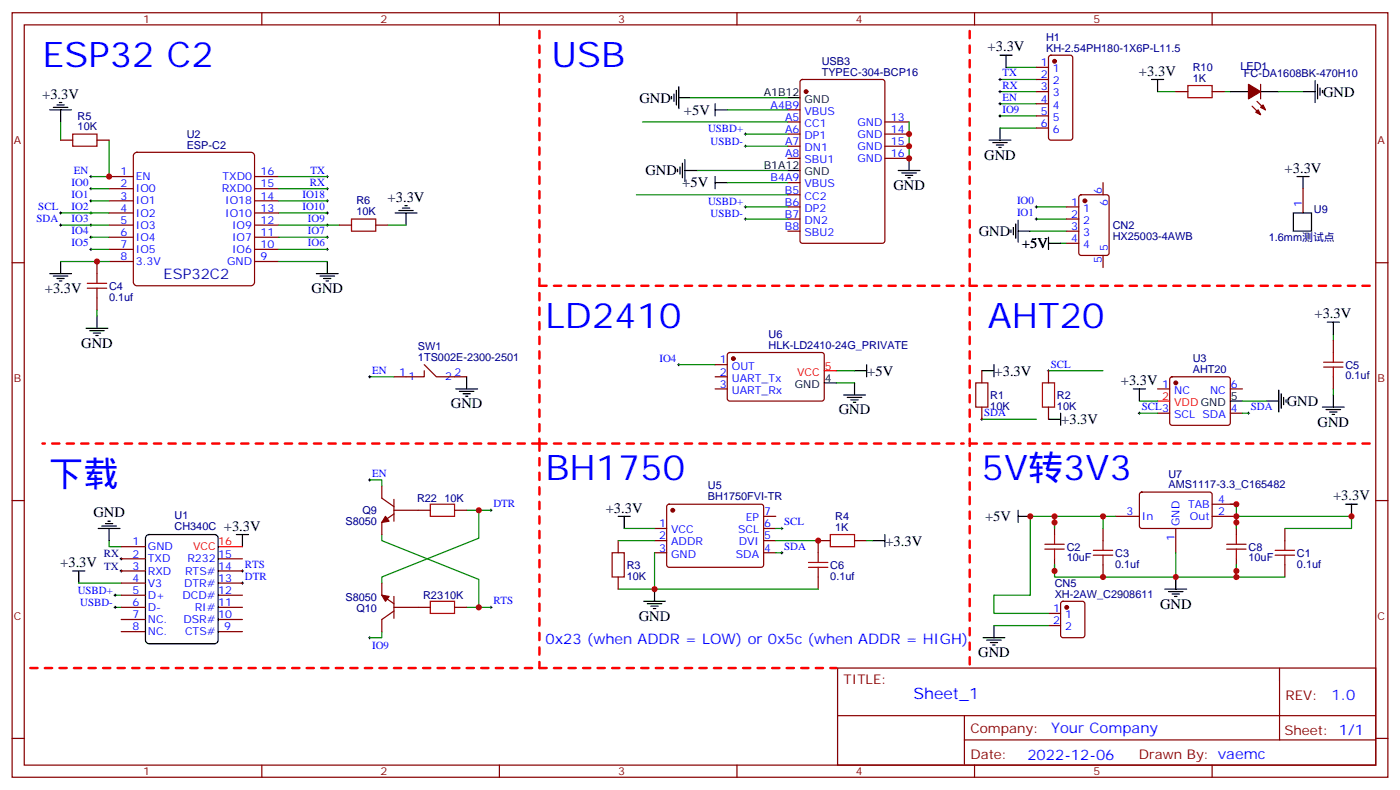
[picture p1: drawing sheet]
<svg xmlns="http://www.w3.org/2000/svg" width="407mm" height="230mm" viewBox="0 0 407 230" stroke-linecap="round" stroke-linejoin="round" font-family="sans-serif">
<g fill="none" stroke="#870000" stroke-width=".35">
<path d="M3.5 3.7h400.4v222.3h-400.4zM7.1 7.2h393.3v215.2h-393.3zM76.2 3.7v3.5M145.3 3.7v3.5M214.5 3.7v3.5M283.6 3.7v3.5M301.6 19.6h3.6M305.4 16.3l.5-.2h5.6l.7 .4v23.5l-.5 .7h-5.8l-.7-.4v-23.5zM352.8 3.7v3.5M229.3 39h3.5M229.3 35.5h3.5M229.3 31.9h3.5"/>
<path d="M233.1 23.3l.4-.2h23.3l.7 .4v46.5l-.4 .7h-23.6l-.6-.4-.1-46.5zM257.5 39h7.1M257.5 35.5h7.1M301.6 23.1h3.6M301.6 26.6h3.6M301.6 30.2h3.6M301.6 33.7h3.6M301.6 37.2h3.6M342.2 26.6h3.5M352.8 26.6h3.5M364.4 30.9l2.5 2.4M365.8 29.5l2.5 2.4"/>
<path d="M366.9 24.5v4.3M17.6 40.7h3.6M28.2 40.7h3.5M31.7 51.3h7.1M31.7 54.9h7.1M31.7 58.4h7.1M39 44.7l.9-.4h33.1l.9 .4 .2 .6v36.7l-.5 .9-.6 .2h-33.1l-.9-.5-.2-.6v-36.7zM74.1 51.3h7M74.1 54.9h7M74.1 58.4h7M229.3 46h3.5M229.3 42.5h3.5"/>
<path d="M229.3 56.6h3.5M229.3 53.1h3.5M257.5 46h7.1M257.5 42.5h7.1M314.2 56.8l.5-.2h7.4l.6 .5 .1 16.5-.5 .6-7.6 .1-.7-.5v-16.5zM321 53.1v3.5M379.2 54.9v7M3.5 76.4h3.6M28.2 76v3.6M31.7 61.9h7.1M31.7 65.4h7.1M31.7 69h7.1"/>
<path d="M31.7 72.5h7.1M31.7 76h7.1M74.1 61.9h7M74.1 65.4h7M74.1 69h7M74.1 72.5h7M74.1 76h7M98.8 65.4h3.5M109.4 65.4h3.5M229.3 60.1h3.5M229.3 63.7h3.5M229.3 67.2h3.5"/>
<path d="M310.4 60.1h3.6M310.4 63.7h3.6M310.4 67.2h3.6M310.4 70.7h3.6M321 74.3v3.5M400.4 76.4h3.5M28.2 86.6v3.5M388.1 99v3.5M123.5 107.8v1.7h-8.8M123.5 106l3.5 3.5h8.8M208.1 109.5h3.6M208.1 113.1h3.6"/>
<path d="M208.1 106h3.6M211.9 102.7l.5-.2h27.1l.4 .7-.1 13-.6 .4-27.1-.1-.4-.6v-12.7zM285.8 107.8v3.5M285.8 118.4v3.5M305.2 107.8v3.5M305.2 118.4v3.5M336.9 113.1h3.5M340.7 109.7l.4-.2h16.3l.5 .2 .2 .5v12.7l-.3 .5-.4 .2h-16.3l-.5-.2-.2-.5v-12.7zM358.1 113.1h3.5M388.1 109.5v3.6M336.9 120.1h3.5M358.1 120.1h3.5"/>
<path d="M3.5 145.5h3.6M35.3 158.9h7M111.1 141.3v3.5l3.6 2.5M114.7 148.3h10.5M114.7 149.4l-3.6 2.5v3.5M114.7 145.2v6.3M132.3 148.3h3.5M179.9 157.2v3.5M190.5 153.6h3.5M190.5 157.2h3.5M194.3 146.8l.4-.2h27.1l.4 .7v17.2l-.7 .4h-27l-.5-.7v-16.9zM222.2 150.1h3.6"/>
<path d="M222.2 153.6h3.6M222.2 157.2h3.6M241.7 157.2h-3.6v3.5M248.7 157.2h3.5M306.9 151.9v3.5M321 153.6v3.6M324.6 150.1h7M331.8 143.3l.5-.2h20l.5 .7-.1 9.4-.6 .4h-20.1l-.4-.7v-9.1zM342.2 153.6v7.1M352.8 150.1h7M352.8 146.6h7M359.8 151.9v3.5"/>
<path d="M373.9 153.6v3.6M400.4 145.5h3.5M35.3 176.6h7M35.3 162.5h7M35.3 166h7M35.3 169.5h7M35.3 173h7M63.5 176.6h7.1M63.5 162.5h7.1M63.5 166h7.1M63.5 169.5h7.1M63.5 173h7.1"/>
<path d="M111.1 169.5v3.5l3.6 2.5M114.7 176.6h10.5M114.7 177.6l-3.6 2.5v3.5M114.7 173.4v6.3M132.3 176.6h3.5M179.9 167.7v3.6M190.5 160.7h3.5M222.2 160.7h3.6M238.1 167.7v3.6M305.2 178.3h3.5M306.9 162.5v3.5M308.9 175l.5-.2h5.6l.7 .4v9.5l-.4 .6-5.9 .1-.7-.5v-9.4z"/>
<path d="M321 164.2v3.5M359.8 162.5v3.5M373.9 164.2v3.5M35.3 180.1h7M35.3 183.6h7M63.5 180.1h7.1M63.5 183.6h7.1M243.8 194.2h156.6v28.2h-156.6zM305.2 181.9h3.5M372.4 194.2v20.9M3.5 214.7h3.6M243.8 208.1h156.5"/>
<path d="M280.7 215.1h119.6M280.7 208.1v14.1M400.4 214.7h3.5M76.2 222.4v3.6M145.3 222.4v3.6M214.5 222.4v3.6M283.6 222.4v3.6M352.8 222.4v3.6"/>
</g>
<g fill="none" stroke="#008700" stroke-width=".35">
<path d="M292.8 19.6h8.8M17.6 35.5v5.2M187 35.5h42.3M201.1 28.4h28.2M211.7 31.9h17.6M217 39h12.3M264.6 35.5v10.5M291 37.2h10.6M291 33.7h10.6M291 30.2h10.6M291 26.6h10.6M291 23.1h10.6"/>
<path d="M336.9 26.6h5.3M356.3 26.6h1.8M372.2 26.6h7M26.5 54.9h5.2M26.5 58.4h5.2M31.7 40.7v10.6h-5.2M81.1 51.3h14.1M81.1 54.9h14.1M81.1 58.4h14.1M185.2 56.6h44.1M202.8 49.6h26.5M211.7 53.1h17.6"/>
<path d="M217 42.5h12.3M17.6 61.9h14.1M17.6 65.4h14.1M17.6 76h14.1M26.5 69h5.2M26.5 72.5h5.2M81.1 61.9h14.1M81.1 65.4h17.7M81.1 69h14.1M81.1 72.5h14.1M81.1 76h14.1M112.9 65.4h5.3"/>
<path d="M217 60.1h12.3M217 63.7h12.3M299.9 67.2h10.5M301.6 60.1h8.8M301.6 63.7h8.8M308.7 70.7h1.7M28.2 90.1v1.8M388.1 97.2v1.8M107.6 109.5h7.1M197.6 106h10.5M243.4 107.8h5.3M243.4 111.3h5.3"/>
<path d="M305.2 107.8h15.8M331.6 116.6h5.3M361.6 116.6h7.1M388.1 113.1v1.7M107.6 139.5h3.5v1.8M285.8 121.9h15.8M331.6 120.1h5.3M361.6 120.1h1.8M31.7 157.2v1.7h3.6M111.1 155.4v1.8l28.2 11.3v8.1h-3.5M135.8 148.3h3.5v8.2l-28.2 11.2v1.8M139.3 148.3h3.6"/>
<path d="M179.9 157.2h10.6M181.7 153.6h8.8M225.8 153.6h1.7M225.8 157.2h12.3M252.2 157.2h1.8M306.9 150.1v3.5M321 150.1v3.5M324.6 150.1h-24.7v22.9h-10.6v5.3h15.9M358.1 146.6h1.7v3.5M359.8 150.1h33.5v3.5h-19.4M359.8 150.1v3.5M22.9 169.5h12.4"/>
<path d="M33.5 176.6h1.8M33.5 173h1.8M139.3 176.6h3.6M190.5 160.7v10.6h-10.6M190.5 171.3h47.6M225.8 160.7h1.7M306.9 164.2v3.5h35.3M342.2 160.7v7h31.7M359.8 164.2v3.5M111.1 183.6v1.8h-3.5M289.3 181.9h15.9"/>
</g>
<g fill="none" stroke="#000" stroke-width=".35">
<path d="M291 16.1h3.6M292.8 16.1v3.5M14.5 31.9h6.3M15.5 31.2h4.3M16.6 30.5h2.1M17.3 29.8h.7M17.6 31.9v3.6M195.4 28v.8M196.1 27.3v2.2M196.8 26.3v4.2M197.6 28.4h3.5M197.6 25.2v6.4"/>
<path d="M208.1 31.9h3.6M208.1 30.2v3.5M229.3 28.4h3.5M291 37.2v3.5M335.1 23.1h3.6M336.9 23.1v3.5M358.1 26.6h5.3M366.9 26.6h5.3M379.2 26.6h3.6M382.8 23.5v6.3M383.5 24.5v4.3M384.2 25.6v2.1"/>
<path d="M384.9 26.3v.7M117.8 59.8h.7M197.2 49.2v.7M197.9 48.5v2.1M198.6 47.4v4.3M199.3 49.6h3.5M199.3 46.4v6.3M208.1 51.3v3.6M208.1 53.1h3.6M229.3 49.6h3.5M261.4 49.6h6.4M262.5 50.3h4.2"/>
<path d="M263.5 51h2.1M264.2 51.7h.7M264.6 46v3.6M287.9 40.7h6.3M288.9 41.5h4.3M290 42.2h2.1M290.7 42.9h.7M377.5 51.3h3.5M379.2 51.3v3.6M14.5 79.6h6.3M17.6 76v3.6M92.1 79.6h6.3"/>
<path d="M95.2 76v3.6M115 61.9h6.4M116.1 61.2h4.2M117.1 60.5h2.1M118.2 61.9v3.5M294.2 66.9v.7M294.9 66.1v2.2M295.6 65.1v4.2M296.3 67.2h3.6M296.3 64v6.4M305.2 70.7h3.5M305.2 69v3.5"/>
<path d="M376.4 61.9h5.3v5.3h-5.3zM15.5 80.3h4.3M16.6 81h2.1M17.3 81.7h.7M25 95.4h6.4M26.1 96.1h4.2M27.2 96.8h2.1M27.9 97.5h.7M28.2 91.9v3.5M93.1 80.3h4.3M94.2 81h2.1M94.9 81.7h.7"/>
<path d="M386.3 93.7h3.5M388.1 93.7v3.5M132.6 113.1h6.4M133.7 113.8h4.2M134.8 114.5h2.1M135.5 115.2h.7M135.8 109.5v3.6M239.9 111.3h3.5M245.5 114.8h6.4M246.6 115.5h4.2M247.6 116.2h2.2M248.4 116.9h.7"/>
<path d="M248.7 107.8h3.5M248.7 111.3v3.5M252.2 106v3.5M285.8 107.8h3.5M289.3 106v3.5M329.8 113.1h3.6M331.6 113.1v3.5M358.1 116.6h3.5M368.7 116.6h3.5M372.2 113.4v6.4M372.9 114.5v4.2M373.6 115.5v2.2"/>
<path d="M374.3 116.2v.7M384.9 118.4h6.3M385.9 119.1h4.3M387 119.8h2.1M388.1 114.8v3.6M305.2 121.9h3.5M308.7 120.1v3.5M387.7 120.5h.7M28.6 153.6h6.3M29.6 152.9h4.3M30.7 152.2h2.1M31.4 151.5h.7"/>
<path d="M31.7 153.6v3.6M42.6 155.8l.8-.4h19l.9 .4 .2 .7v29.6l-.5 .8-.6 .2h-19l-.9-.4-.2-.6v-29.6zM68.8 155.4h3.5M70.6 155.4v3.5M179.9 150.1h3.5M181.7 150.1v3.5M254 157.2h3.5M257.5 155.4v3.5M296.3 148.3v3.6M296.3 150.1h3.6M391.6 146.6h3.5M393.3 146.6v3.5"/>
<path d="M21.2 166h3.5M22.9 166v3.5M187.3 174.8h6.4M188.4 175.5h4.2M189.4 176.2h2.2M190.1 176.9h.8M190.5 171.3v3.5M339 171.3h6.4M340.1 172h4.2M341.1 172.7h2.2M341.8 173.4h.7M342.2 167.7v3.6"/>
<path d="M286.1 185.4h6.4M287.2 186.1h4.2M288.2 186.8h2.1M288.9 187.5h.7M289.3 181.9v3.5"/>
</g>
<g fill="none" stroke="#000" stroke-width=".29">
<path d="M216.6 39h.7M217 38.6v.7M290.7 33.7h.7M290.7 30.2h.7M290.7 26.6h.7M290.7 23.1h.7M291 22.8v.7M291 26.3v.7M291 29.8v.7M291 33.3v.7M26.1 51.3h.7M26.1 54.9h.7"/>
<path d="M26.1 58.4h.7M26.5 51v.7M26.5 54.5v.7M26.5 58v.7M94.9 51.3h.7M94.9 54.9h.7M94.9 58.4h.7M95.2 51v.7M95.2 54.5v.7M95.2 58v.7M216.6 42.5h.7M217 42.2v.7"/>
<path d="M217 59.8v.7M301.6 59.8v.7M17.3 61.9h.7M17.3 65.4h.7M17.6 61.6v.7M17.6 65.1v.7M26.1 61.9h.7M26.1 65.4h.7M26.1 69h.7M26.1 72.5h.7M26.5 61.6v.7M26.5 65.1v.7"/>
<path d="M26.5 68.6v.7M26.5 72.1v.7M94.9 61.9h.7M94.9 65.4h.7M94.9 69h.7M94.9 72.5h.7M95.2 61.6v.7M95.2 65.1v.7M95.2 68.6v.7M95.2 72.1v.7M216.6 63.7h.7M216.6 60.1h.7"/>
<path d="M217 63.3v.7M301.3 63.7h.7M301.3 60.1h.7M301.6 63.3v.7M107.2 109.5h.7M107.6 109.2v.7M197.2 106h.7M197.6 105.7v.7M304.8 107.8h.7M305.2 107.4v.7M331.6 119.8v.7M363.4 119.8v.7"/>
<path d="M107.2 139.5h.7M107.6 139.2v.7M285.4 121.9h.7M285.8 121.5v.7M331.3 120.1h.7M363 120.1h.7M142.5 148.3h.7M142.9 148v.7M227.2 153.6h.7M227.5 153.3v.7M33.2 176.6h.7M33.2 173h.7"/>
<path d="M33.5 172.7v.7M33.5 176.2v.7M34.9 166h.7M34.9 162.5h.7M35.3 162.1v.7M35.3 165.6v.7M70.2 169.5h.7M70.2 166h.7M70.6 165.6v.7M70.6 169.2v.7M142.5 176.6h.7M142.9 176.2v.7"/>
<path d="M227.2 160.7h.7M227.5 160.3v.7M107.2 185.4h.7M107.6 185v.7"/>
</g>
<g fill="#870000" stroke="#870000" stroke-width=".35">
<path d="M111.1 173l2.1 .4-1 1.4z"/>
<path d="M112.2 150.1l1 1.4-2.1 .4z"/>
<path d="M363.4 24.5l3.5 2.1-3.5 2.2z"/>
<path d="M366.9 31.2l.7-.7 .7 1.4z"/>
<path d="M366.2 31.9l.7 1.4-1.4-.7z"/>
<circle cx="315.7" cy="58.4" r=".53"/>
<circle cx="306.9" cy="17.8" r=".53"/>
<circle cx="234.6" cy="26.6" r=".53"/>
<circle cx="342.2" cy="111.3" r=".53"/>
<circle cx="195.8" cy="148.3" r=".53"/>
<circle cx="310.4" cy="176.6" r=".53"/>
<circle cx="213.4" cy="104.2" r=".53"/>
</g>
<g fill="none" stroke="#a10000" stroke-width=".35">
<path d="M21.2 39h7v3.5h-7zM345.7 24.9h7.1v3.5h-7.1zM28.2 79.6v2.8M102.3 63.7h7.1v3.5h-7.1zM25.4 83.8h5.6M25.4 82.4h5.6M28.2 83.8v2.8M284 111.3h3.5v7.1h-3.5zM303.4 111.3h3.5v7.1h-3.5zM385.2 106.7h5.7M385.2 105.3h5.7M388.1 102.5v2.8"/>
<path d="M388.1 106.7v2.8M125.2 146.6h7.1v3.5h-7.1zM241.7 155.4h7v3.5h-7zM304.1 159.6h5.6M304.1 158.2h5.6M306.9 155.4v2.8M306.9 159.6v2.9M318.2 160h5.6M321 157.2v2.8M357 159.6h5.7M357 158.2h5.7M359.8 155.4v2.8"/>
<path d="M359.8 159.6v2.9M371.1 160h5.7M373.9 157.2v2.8M125.2 174.8h7.1v3.5h-7.1zM178.2 160.7h3.5v7h-3.5zM235.3 164.9h5.6M235.3 163.5h5.6M238.1 160.7v2.8M238.1 164.9v2.8M318.2 161.4h5.6M321 161.4v2.8M371.1 161.4h5.7"/>
<path d="M373.9 161.4v2.8"/>
</g>
<path d="M157 9v119.9M282.2 9v185.2M157 83.1h123.5M282.2 83.1h116.4M157 128.9h-144.7M157 128.9v65.3M157 128.9h123.5M282.2 128.9h118.2M8.8 194.2h234.6" fill="none" stroke="#f00" stroke-width=".71" stroke-dasharray="2.1 2.1"/>
<path d="M239.9 107.8h3.5M336.9 116.6h3.5M63.5 158.9h7.1" fill="none" stroke="#f00" stroke-width=".35"/>
<g fill="#c00">
<circle cx="306.9" cy="151.9" r=".88"/>
<circle cx="306.9" cy="166" r=".88"/>
<circle cx="359.8" cy="166" r=".88"/>
<circle cx="359.8" cy="151.9" r=".88"/>
<circle cx="139.3" cy="148.3" r=".88"/>
<circle cx="139.3" cy="176.6" r=".88"/>
<circle cx="359.8" cy="146.6" r=".88"/>
<circle cx="342.2" cy="167.7" r=".88"/>
<circle cx="359.8" cy="167.7" r=".88"/>
<circle cx="306.9" cy="150.1" r=".88"/>
<circle cx="321" cy="150.1" r=".88"/>
<circle cx="359.8" cy="150.1" r=".88"/>
<circle cx="321" cy="167.7" r=".88"/>
<circle cx="264.6" cy="42.5" r=".88"/>
<circle cx="264.6" cy="39" r=".88"/>
<circle cx="264.6" cy="46" r=".88"/>
<circle cx="28.2" cy="76" r=".88"/>
<circle cx="238.1" cy="157.2" r=".88"/>
<circle cx="31.8" cy="51.3" r=".88"/>
<circle cx="299.9" cy="150.1" r=".88"/>
<circle cx="190.5" cy="171.3" r=".88"/>
<circle cx="393.3" cy="150.1" r=".88"/>
</g>
<g font-size="10.2" fill="#00f">
<text x="12.3" y="19.6">ESP32 C2</text>
<text x="160.5" y="19.6">USB</text>
<text x="158.7" y="95.4">LD2410</text>
<text x="287.5" y="95.4">AHT20</text>
<text x="14.1" y="141.3">下载</text>
<text x="158.7" y="139.5">BH1750</text>
<text x="285.8" y="139.5">5V转3V3</text>
</g>
<text font-size="4.6" fill="#00f" x="265.9" y="203.2">Sheet_1</text>
<g font-size="4.2">
<text x="287.4" y="14.9">+3.3V</text>
<text x="331.5" y="22">+3.3V</text>
<text x="12.3" y="28.7">+3.3V</text>
<text x="186.1" y="29.8">GND</text>
<text x="385.1" y="28.1">GND</text>
<text x="199.1" y="33.4">+5V</text>
<text x="286.5" y="46.4">GND</text>
<text x="187.9" y="51">GND</text>
<text x="373.9" y="50.2">+3.3V</text>
<text x="112.8" y="58.7">+3.3V</text>
<text x="198.6" y="54.5">+5V</text>
<text x="260" y="55.2">GND</text>
<text x="284.9" y="68.6">GND</text>
<text x="297.4" y="72.2">+5V</text>
<text x="13.1" y="85.2">+3.3V</text>
<text x="90.7" y="85.2">GND</text>
<text x="382.6" y="92.5">+3.3V</text>
<text x="23.6" y="101.1">GND</text>
<text x="252.4" y="109.2">+5V</text>
<text x="289.5" y="109.2">+3.3V</text>
<text x="326.2" y="111.9">+3.3V</text>
<text x="131.2" y="118.7">GND</text>
<text x="374.5" y="118">GND</text>
<text x="244.1" y="120.5">GND</text>
<text x="308.9" y="123.3">+3.3V</text>
<text x="383.5" y="124">GND</text>
<text x="176.3" y="149">+3.3V</text>
<text x="388" y="145.5">+3.3V</text>
<text x="27.2" y="150.4">GND</text>
<text x="65.1" y="154.3">+3.3V</text>
<text x="286.7" y="151.5">+5V</text>
<text x="257.7" y="158.6">+3.3V</text>
<text x="17.5" y="164.8">+3.3V</text>
<text x="337.6" y="176.9">GND</text>
<text x="185.9" y="180.4">GND</text>
<text x="284.7" y="191">GND</text>
</g>
<text font-size="4.2" fill="#00c" x="47.6" y="81">ESP32C2</text>
<g font-size="4.2" fill="#00f">
<text x="158.7" y="187.1">0x23 (w</text>
<text x="176.2" y="187.1">hen ADDR = LOW) or 0x5c (w</text>
<text x="240.4" y="187.1">hen ADDR = HIGH)</text>
<text x="387.6" y="203.5">1.0</text>
<text x="305.9" y="213">Your Company</text>
<text x="299" y="220.8">2022-12-06</text>
</g>
<g font-size="3.9" fill="#800">
<text x="245.5" y="198.8">TITLE:</text>
<text x="374.2" y="203.5">REV:</text>
<text x="282.4" y="213">Company:</text>
<text x="373.8" y="213.6">Sheet: 1/1</text>
<text x="282.4" y="220.7">Date:</text>
<text x="331.5" y="220.8">Draw</text>
<text x="341.6" y="220.8">n By: vaemc</text>
</g>
<g font-size="3.2" fill="#800">
<text x="41.6" y="6.7">1</text>
<text x="110.8" y="6.7">2</text>
<text x="179.9" y="6.7">3</text>
<text x="249.1" y="6.7">4</text>
<text x="318.2" y="6.7">5</text>
<text x="4.1" y="41.8">A</text>
<text x="400.9" y="41.8">A</text>
<text x="4.1" y="110.9">B</text>
<text x="400.9" y="110.9">B</text>
<text x="4.1" y="180.1">C</text>
<text x="400.9" y="180.1">C</text>
<text x="41.6" y="225.4">1</text>
<text x="110.8" y="225.4">2</text>
<text x="179.9" y="225.4">3</text>
<text x="249.1" y="225.4">4</text>
<text x="318.2" y="225.4">5</text>
</g>
<g font-size="3.2" fill="#000080">
<text x="304.5" y="11.8">H1</text>
<text x="304.5" y="15">KH-2.54PH180-1X6P-L11.5</text>
<text x="239.2" y="22">TYPEC-304-BCP16</text>
<text x="239.2" y="18.8">USB3</text>
<text x="347.1" y="23.8">1K</text>
<text x="347.1" y="20.6">R10</text>
<text x="361" y="20.3">LED1</text>
<text x="362" y="22.5">FC-DA1608BK-470H10</text>
<text x="22.6" y="34.7">R5</text>
<text x="22.6" y="37.9">10K</text>
<text x="54.3" y="40">U2</text>
<text x="54.3" y="43.2">ESP-C2</text>
<text x="103.7" y="59.4">R6</text>
<text x="103.7" y="62.6">10K</text>
<text x="382.4" y="61.9">U9</text>
<text x="323.8" y="69.7">HX25003-4AWB</text>
<text x="323.8" y="66.6">CN2</text>
<text x="369.3" y="70.1">1.6mm测试点</text>
<text x="31.7" y="87.4">0.1uf</text>
<text x="31.7" y="84.2">C4</text>
<text x="121.6" y="101.7">SW1</text>
<text x="223.7" y="101.3">HLK-LD2410-24G_PRIVATE</text>
<text x="223.7" y="98.2">U6</text>
<text x="121.6" y="104.8">1TS002E-2300-2501</text>
<text x="347.1" y="105.3">U3</text>
<text x="391.6" y="107.2">C5</text>
<text x="347.1" y="108.4">AHT20</text>
<text x="391.6" y="110.3">0.1uf</text>
<text x="288.2" y="119.2">10K</text>
<text x="288.2" y="116">R1</text>
<text x="307.6" y="119.2">10K</text>
<text x="307.6" y="116">R2</text>
<text x="206" y="142.2">U5</text>
<text x="340.1" y="141.9">AMS1117-3.3_C165482</text>
<text x="340.1" y="138.9">U7</text>
<text x="105.5" y="149.5">Q9</text>
<text x="121.4" y="146">R22</text>
<text x="129.3" y="146">10K</text>
<text x="206" y="145.4">BH1750FVI-TR</text>
<text x="50.8" y="154.1">CH340C</text>
<text x="50.8" y="151">U1</text>
<text x="100.5" y="152.7">S8050</text>
<text x="243.1" y="154.3">1K</text>
<text x="243.1" y="151.1">R4</text>
<text x="310.4" y="160.1">C2</text>
<text x="324.6" y="161.8">C3</text>
<text x="363.4" y="160.1">C8</text>
<text x="377.5" y="161.8">C1</text>
<text x="30.2" y="162">RX</text>
<text x="30.4" y="165.6">TX</text>
<text x="182.4" y="165.4">R3</text>
<text x="241.7" y="165.4">C6</text>
<text x="310.4" y="163.2">10uF</text>
<text x="324.6" y="165">0.1uf</text>
<text x="363.4" y="163.2">10uF</text>
<text x="377.5" y="165">0.1uf</text>
<text x="182.4" y="168.5">10K</text>
<text x="241.7" y="168.5">0.1uf</text>
<text x="307" y="173.7">XH-2AW_C2908611</text>
<text x="307" y="170.5">CN5</text>
<text x="100.5" y="174.7">S8050</text>
<text x="103.7" y="177.9">Q10</text>
<text x="123.1" y="174.2">R2310K</text>
</g>
<g font-size="3.2" fill="#00f">
<text x="291.7" y="22.2">TX</text>
<text x="303" y="19.2">1</text>
<text x="303" y="22.8">2</text>
<text x="306.5" y="21">1</text>
<text x="291.7" y="29.3">EN</text>
<text x="291.7" y="25.8">RX</text>
<text x="303" y="26.3">3</text>
<text x="303" y="29.8">4</text>
<text x="306.5" y="24.5">2</text>
<text x="306.5" y="28">3</text>
<text x="224.3" y="31.6">A4B9</text>
<text x="228.5" y="35.1">A5</text>
<text x="234.1" y="33.3">VBUS</text>
<text x="259.3" y="35.1">13</text>
<text x="291.7" y="32.8">IO9</text>
<text x="303" y="33.3">5</text>
<text x="306.5" y="31.6">4</text>
<text x="306.5" y="35.1">5</text>
<text x="206.1" y="38.5">USBD+</text>
<text x="228.5" y="38.6">A6</text>
<text x="234.1" y="40.4">DP1</text>
<text x="234.1" y="36.9">CC1</text>
<text x="249.5" y="40">GND</text>
<text x="249.5" y="36.5">GND</text>
<text x="259.3" y="38.6">14</text>
<text x="303" y="36.9">6</text>
<text x="306.5" y="38.6">6</text>
<text x="206.8" y="42">USBD-</text>
<text x="228.5" y="45.7">A8</text>
<text x="228.5" y="42.2">A7</text>
<text x="234.1" y="47.4">SBU1</text>
<text x="234.1" y="43.9">DN1</text>
<text x="249.5" y="47.1">GND</text>
<text x="249.5" y="43.6">GND</text>
<text x="259.3" y="45.7">16</text>
<text x="259.3" y="42.2">15</text>
<text x="20.8" y="54">IO0</text>
<text x="21.5" y="50.4">EN</text>
<text x="35" y="51">1</text>
<text x="39.5" y="52.4">EN</text>
<text x="64.8" y="52.4">TXD0</text>
<text x="75.8" y="51">16</text>
<text x="90.2" y="54">RX</text>
<text x="90.3" y="50.4">TX</text>
<text x="224.3" y="52.7">B4A9</text>
<text x="20.8" y="57.5">IO1</text>
<text x="35" y="54.5">2</text>
<text x="35" y="58">3</text>
<text x="39.5" y="55.9">IO0</text>
<text x="39.5" y="59.4">IO1</text>
<text x="64.5" y="55.9">RXD0</text>
<text x="65.5" y="59.4">IO18</text>
<text x="75.8" y="58">14</text>
<text x="75.8" y="54.5">15</text>
<text x="88" y="57.5">IO18</text>
<text x="206.1" y="59.7">USBD+</text>
<text x="228.5" y="59.8">B6</text>
<text x="228.5" y="56.3">B5</text>
<text x="234.1" y="58">CC2</text>
<text x="234.1" y="54.5">VBUS</text>
<text x="296" y="59.3">IO0</text>
<text x="311.8" y="59.8">1</text>
<text x="320.7" y="56.4" transform="rotate(-90 320.7 56.4)">6</text>
<text x="322.4" y="59.9" transform="rotate(-90 322.4 59.9)">6</text>
<text x="10.6" y="64.6">SDA</text>
<text x="11.2" y="61">SCL</text>
<text x="20.8" y="64.6">IO3</text>
<text x="20.8" y="61">IO2</text>
<text x="35" y="61.6">4</text>
<text x="35" y="65.1">5</text>
<text x="39.5" y="63">IO2</text>
<text x="65.5" y="63">IO10</text>
<text x="75.8" y="65.1">12</text>
<text x="75.8" y="61.6">13</text>
<text x="88" y="61">IO10</text>
<text x="89.6" y="64.6">IO9</text>
<text x="206.8" y="63.2">USBD-</text>
<text x="228.5" y="63.3">B7</text>
<text x="234.1" y="65.1">DN2</text>
<text x="234.1" y="61.6">DP2</text>
<text x="296" y="62.8">IO1</text>
<text x="311.8" y="63.3">2</text>
<text x="315.3" y="61.6">1</text>
<text x="315.3" y="65.1">2</text>
<text x="378.9" y="60.1" transform="rotate(-90 378.9 60.1)">1</text>
<text x="20.8" y="71.6">IO5</text>
<text x="20.8" y="68.1">IO4</text>
<text x="35" y="68.6">6</text>
<text x="39.5" y="66.5">IO3</text>
<text x="39.5" y="70">IO4</text>
<text x="67.5" y="70">IO7</text>
<text x="67.5" y="66.5">IO9</text>
<text x="75.8" y="68.6">11</text>
<text x="89.6" y="68.1">IO7</text>
<text x="89.6" y="71.6">IO6</text>
<text x="228.5" y="66.9">B8</text>
<text x="234.1" y="68.6">SBU2</text>
<text x="311.8" y="66.9">3</text>
<text x="311.8" y="70.4">4</text>
<text x="315.3" y="68.6">3</text>
<text x="35" y="72.1">7</text>
<text x="35" y="75.7">8</text>
<text x="39.5" y="73.6">IO5</text>
<text x="39.5" y="77.1">3.3V</text>
<text x="66.1" y="77.1">GND</text>
<text x="67.5" y="73.6">IO6</text>
<text x="75.8" y="75.7">9</text>
<text x="75.8" y="72.1">10</text>
<text x="315.3" y="72.1">4</text>
<text x="320.7" y="76.5" transform="rotate(-90 320.7 76.5)">5</text>
<text x="322.4" y="73" transform="rotate(-90 322.4 73)">5</text>
<text x="191.9" y="105.1">IO4</text>
<text x="209.5" y="105.7">1</text>
<text x="213" y="107.4">OUT</text>
<text x="305.9" y="106.9">SCL</text>
<text x="108.3" y="108.7">EN</text>
<text x="116.2" y="109.2">1</text>
<text x="118.9" y="110.6">1</text>
<text x="129.6" y="110.6">2</text>
<text x="132.3" y="109.2">2</text>
<text x="209.5" y="109.2">2</text>
<text x="209.5" y="112.7">3</text>
<text x="213" y="110.9">UART_Tx</text>
<text x="338.2" y="112.7">1</text>
<text x="358.2" y="112.7">6</text>
<text x="213" y="114.5">UART_Rx</text>
<text x="332.3" y="119.2">SCL3</text>
<text x="341.7" y="114.5">NC</text>
<text x="352.2" y="114.5">NC</text>
<text x="358.2" y="119.8">4</text>
<text x="364.1" y="119.2">SDA</text>
<text x="286.5" y="121">SDA</text>
<text x="341.7" y="121.5">SCL SDA</text>
<text x="108.3" y="138.6">EN</text>
<text x="143.6" y="147.5">DTR</text>
<text x="222.4" y="149.8">7</text>
<text x="327.8" y="149.8">3</text>
<text x="345.8" y="147.6">TAB</text>
<text x="354.5" y="149.8">2</text>
<text x="354.5" y="146.2">4</text>
<text x="191.8" y="153.3">1</text>
<text x="195.3" y="155">VCC</text>
<text x="214.8" y="155">SCL</text>
<text x="217" y="151.5">EP</text>
<text x="222.4" y="153.3">6</text>
<text x="228.2" y="152.8">SCL</text>
<text x="332.3" y="151.2">In</text>
<text x="343.3" y="152.9" transform="rotate(-90 343.3 152.9)">GND</text>
<text x="346.3" y="151.2">Out</text>
<text x="38.6" y="158.6">1</text>
<text x="43" y="160">GND</text>
<text x="191.8" y="156.8">2</text>
<text x="191.8" y="160.3">3</text>
<text x="195.3" y="158.6">ADDR</text>
<text x="215" y="158.6">DVI</text>
<text x="222.4" y="160.3">4</text>
<text x="222.4" y="156.8">5</text>
<text x="228.2" y="159.8">SDA</text>
<text x="341.8" y="157.4" transform="rotate(-90 341.8 157.4)">1</text>
<text x="38.6" y="165.6">3</text>
<text x="38.6" y="162.1">2</text>
<text x="43" y="167">RXD</text>
<text x="43" y="163.5">TXD</text>
<text x="53.9" y="167">RTS#</text>
<text x="54.5" y="163.5">R232</text>
<text x="63.5" y="162.1">15</text>
<text x="63.5" y="165.6">14</text>
<text x="71.3" y="165.1">RTS</text>
<text x="195.3" y="162.1">GND</text>
<text x="214.2" y="162.1">SDA</text>
<text x="22.6" y="172.6">USBD+</text>
<text x="38.6" y="172.7">5</text>
<text x="38.6" y="169.2">4</text>
<text x="43" y="170.6">V3</text>
<text x="53.6" y="170.6">DTR#</text>
<text x="63.5" y="169.2">13</text>
<text x="63.5" y="172.7">12</text>
<text x="71.3" y="168.6">DTR</text>
<text x="23.3" y="176.1">USBD-</text>
<text x="38.6" y="179.7">7</text>
<text x="38.6" y="176.2">6</text>
<text x="43" y="177.6">D-</text>
<text x="43" y="174.1">D+</text>
<text x="53.1" y="174.1">DCD#</text>
<text x="56.7" y="177.6">RI#</text>
<text x="63.5" y="176.2">11</text>
<text x="63.5" y="179.7">10</text>
<text x="143.6" y="175.7">RTS</text>
<text x="306.5" y="178">1</text>
<text x="310" y="179.7">1</text>
<text x="38.6" y="183.3">8</text>
<text x="43" y="184.7">NC.</text>
<text x="43" y="181.2">NC.</text>
<text x="53.4" y="181.2">DSR#</text>
<text x="53.9" y="184.7">CTS#</text>
<text x="65.3" y="183.3">9</text>
<text x="306.5" y="181.5">2</text>
<text x="310" y="183.3">2</text>
<text x="108.3" y="188.7">IO9</text>
</g>
<g font-size="3.2">
<text x="222.3" y="28">A1B12</text>
<text x="234.1" y="29.8">GND</text>
<text x="222.3" y="49.2">B1A12</text>
<text x="234.1" y="51">GND</text>
<text x="231.3" y="112.7">GND</text>
<text x="240.1" y="110.9">4</text>
<text x="358.2" y="116.2">5</text>
</g>
<g font-size="3.2" fill="#f00">
<text x="240.1" y="107.4">5</text>
<text x="232" y="109.2">VCC</text>
<text x="338.2" y="116.2">2</text>
<text x="341.7" y="118">VDDGND</text>
<text x="56.2" y="160">VCC</text>
<text x="63.5" y="158.6">16</text>
</g>
</svg>
